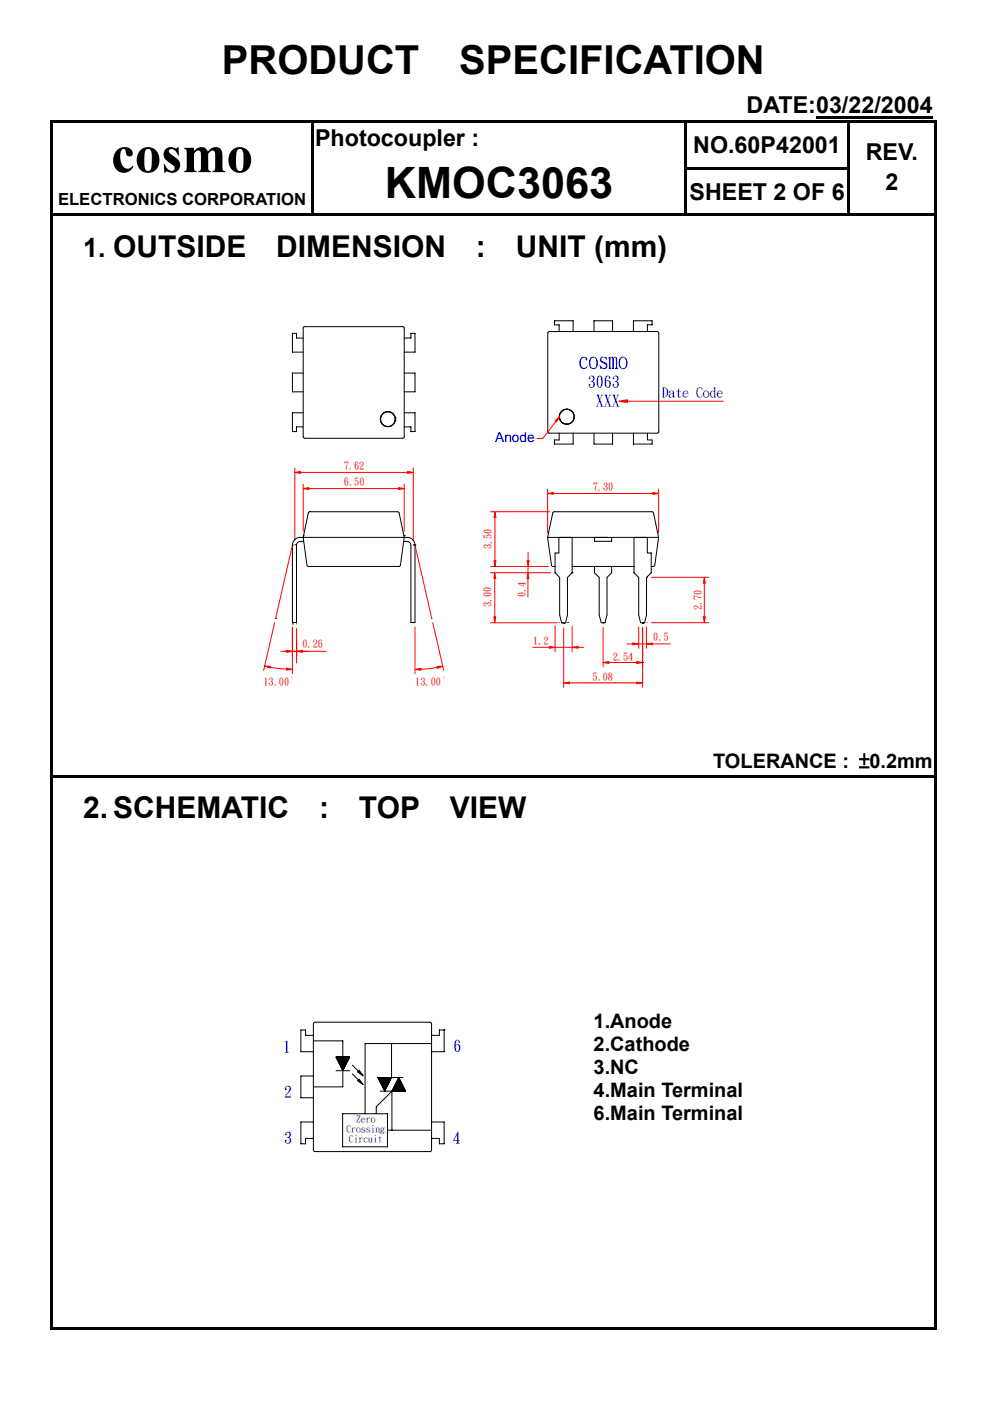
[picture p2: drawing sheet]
<svg xmlns="http://www.w3.org/2000/svg" width="210mm" height="297mm" viewBox="0 0 210 297" stroke-linecap="round" stroke-linejoin="round" font-family="sans-serif">
<g fill="#000">
<path d="M10.7 25.4h187.8v.6h-187.8zM10.7 26h.5v9.4h-.5zM10.7 35.4h.5v.5h-.5zM66 26h.5v9.4h-.5zM66 35.4h.5v.5h-.5zM145.1 26h.5v9.4h-.5zM145.1 35.4h35.1v.5h-35.1zM173 24.6h24.8v.5h-24.8zM179.6 26h.6v9.4h-.6zM198 26h.5v9.4h-.5zM198 35.4h.5v.5h-.5zM10.7 35.9h.5v9.4h-.5z"/>
<path d="M66 35.9h.5v9.4h-.5zM145.1 35.9h.5v9.4h-.5zM179.6 35.9h.6v9.4h-.6zM198 35.9h.5v9.4h-.5z"/>
</g>
<path d="M46.4 58.5h117v93.9h-117z" fill="#fff" stroke="#fff" stroke-width=".21"/>
<path d="M104.9 122.7v2.7M111.9 122.7v3.9" fill="none" stroke="#f00" stroke-width=".21"/>
<path d="M149.3 122.4l.2 1.3h-.4z" fill="#f00"/>
<path d="M62 115.6l-3.6 15.5M88 115.6l3.5 15.5M149.3 122.4l.2 1.3h-.4z" fill="none" stroke="#f00" stroke-width=".21"/>
<path d="M62 115.6v16.4M62.9 115.6v16.4M87.1 115.6v16.4M88 115.6v16.4M118.7 122.4v8M120.3 122.4v8M127 122.4v8M128.7 122.4v8M135.4 122.4v8M137.1 122.4v8" fill="none" stroke="#000" stroke-width=".21"/>
<path d="M56.1 141.2l1.3 .1-.1 .4z" fill="#f00"/>
<path d="M58.2 132l-2.3 10.1M56.1 141.2l1.3 .1-.1 .4zM57.3 141.5l3.5 .4" fill="none" stroke="#f00" stroke-width=".21"/>
<path d="M60.8 141.7l1.2 .2-1.2 .2z" fill="#f00"/>
<path d="M62 132.9v9.9M60.8 141.7l1.2 .2-1.2 .2z" fill="none" stroke="#f00" stroke-width=".21"/>
<path d="M62.9 138.1l1.2-.2v.4z" fill="#f00"/>
<path d="M59.5 138.1h5.8M62 133.2v5.8M62.9 138.1l1.2-.2v.4zM62.9 133.2v7.3" fill="none" stroke="#f00" stroke-width=".21"/>
<path d="M60.8 137.9l1.2 .2-1.2 .2z" fill="#f00"/>
<path d="M60.8 137.9l1.2 .2-1.2 .2zM62 138.1h.9M64.1 138.1h5.1M104 132h14.2M138.1 132h12.2M138.3 136.5h3.8" fill="none" stroke="#f00" stroke-width=".21"/>
<path d="M58.4 131.1h.1M62 132.3h.1M62 132h.9M62.9 132.3h.1" fill="none" stroke="#000" stroke-width=".21"/>
<path d="M88 141.9l1.2-.2v.4z" fill="#f00"/>
<path d="M88 132.9v10M91.8 132l2.3 10.2M88 141.9l1.2-.2v.4zM92.7 141.5l-3.5 .4" fill="none" stroke="#f00" stroke-width=".21"/>
<path d="M92.6 141.3l1.3-.1-1.2 .5z" fill="#f00"/>
<path d="M104.9 125.4v2.9M92.6 141.3l1.3-.1-1.2 .5z" fill="none" stroke="#f00" stroke-width=".21"/>
<path d="M87.1 132h.9M91.5 131.1h.1" fill="none" stroke="#000" stroke-width=".21"/>
<path d="M104.7 130.8h.4l-.2 1.2z" fill="#f00"/>
<path d="M104.7 130.8h.4l-.2 1.2zM104.9 128.3v2.5M119.5 133.1v12.6M136.2 133.1v12.6M120.8 144.8h4.4" fill="none" stroke="#f00" stroke-width=".21"/>
<path d="M119.5 144.8l1.3-.2v.4z" fill="#f00"/>
<path d="M119.5 144.8l1.3-.2v.4zM125.2 144.8h9.8" fill="none" stroke="#f00" stroke-width=".21"/>
<path d="M135 144.6l1.2 .2-1.2 .2z" fill="#f00"/>
<path d="M117.7 137.2h3.6M135 144.6l1.2 .2-1.2 .2z" fill="none" stroke="#f00" stroke-width=".21"/>
<path d="M116.4 137.1l1.3 .1-1.3 .3z" fill="#f00"/>
<path d="M113 137.2h3.4M116.4 137.1l1.3 .1-1.3 .3zM117.7 132.8v5.4" fill="none" stroke="#f00" stroke-width=".21"/>
<path d="M121.3 137.2l1.2-.1v.4z" fill="#f00"/>
<path d="M121.3 137.2l1.2-.1v.4zM121.3 132.8v5.4M122.5 137.2h1.3M127.9 133.1v8.3M129.1 140.5h5.9" fill="none" stroke="#f00" stroke-width=".21"/>
<path d="M118.6 132h.1M118.7 130.4l.4 1.6h.8l.4-1.6M119.1 132h.1M119.5 132.2h.1M120.3 132h.1" fill="none" stroke="#000" stroke-width=".21"/>
<path d="M127.9 140.5l1.2-.2v.4z" fill="#f00"/>
<path d="M135.4 132.9v4.6M136.2 133.1v8.3M137.1 132.9v4.6M127.9 140.5l1.2-.2v.4z" fill="none" stroke="#f00" stroke-width=".21"/>
<path d="M135 140.3l1.2 .2-1.2 .2z" fill="#f00"/>
<path d="M135 140.3l1.2 .2-1.2 .2z" fill="none" stroke="#f00" stroke-width=".21"/>
<path d="M136.2 140.5h.1" fill="none" stroke="#000" stroke-width=".21"/>
<path d="M134.2 136.3l1.2 .2-1.2 .2z" fill="#f00"/>
<path d="M132.9 136.5h1.3M134.2 136.3l1.2 .2-1.2 .2z" fill="none" stroke="#f00" stroke-width=".21"/>
<path d="M137.1 136.5l1.2-.2v.4z" fill="#f00"/>
<path d="M135.4 136.5h1.7M137.1 136.5l1.2-.2v.4zM149.3 125.8v2.9" fill="none" stroke="#f00" stroke-width=".21"/>
<path d="M127 130.4l.5 1.6h.8l.4-1.6M127.9 132.1h.1M135.4 130.4l.4 1.6h.9l.4-1.6M136.2 132.2h.1M136.2 132.1h.1M137.2 132h.1" fill="none" stroke="#000" stroke-width=".21"/>
<path d="M149.1 130.8h.4l-.2 1.2z" fill="#f00"/>
<path d="M62.5 99.2v15.4M63.7 100.2h22.7M65.5 103.6h19M149.1 130.8h.4l-.2 1.2zM149.3 123.7v2.1M149.3 128.7v2.1" fill="none" stroke="#f00" stroke-width=".21"/>
<path d="M64.3 69.6v23M64.6 69.3h20.8M64.6 92.9h20.8M64.3 113.9h21.4M84.3 108.5l.3 .3M65.4 120.1h19.2" fill="none" stroke="#000" stroke-width=".21"/>
<path d="M64.3 103.6l1.2-.2v.4z" fill="#f00"/>
<path d="M64.3 103.6l1.2-.2v.4zM64.3 102.7v9.9" fill="none" stroke="#f00" stroke-width=".21"/>
<path d="M62 115.6h.1M62.5 115.5h.1M64.3 113.9h-.9l-.8 .4a1.73 1.73 0 0 0-.6 1.3M64.3 113.9l.8 5.9 .3 .3M64.3 113.6h.1M64.4 114.8h-.9a.82 .82 0 0 0-.6 .8M84.3 108.5h-18.7l-.2 .3-1.1 5.1" fill="none" stroke="#000" stroke-width=".21"/>
<path d="M62.5 100.2l1.2-.3v.5z" fill="#f00"/>
<path d="M133.1 85.1h20.2M62.5 100.2l1.2-.3v.5z" fill="none" stroke="#f00" stroke-width=".21"/>
<g fill="none" stroke="#000" stroke-width=".21">
<path d="M64.3 71.7h-1.4v-1h-.9v4h2.3M64.3 79.1h-2.3v4h2.3M64.6 69.3l-.3 .3M64.3 92.6l.3 .3M64.3 87.5h-2.3v4h.9v-1h1.4M80.6 88.9h.1M80.6 88.8h.1M80.7 89h.1M80.7 89.1h.1M80.7 88.6h.1M80.7 88.7h.1M80.7 89.2h.1"/>
<path d="M80.7 89.3h.1M80.7 88.4h.1M80.7 88.5h.1M80.8 89.4h.1M80.8 88.3h.1M80.8 89.5h.1M80.8 89.6h.1M80.8 88.2h.1M80.8 88.1h.1M80.9 89.7h.1M80.9 88.1h.1M80.9 88h.1"/>
<path d="M81 89.8h.1M81 87.9h.1M81 89.9h.1M81.1 87.8h.1M81.1 89.9h.1M81.1 90h.1M81.2 87.7h.1M81.1 87.7h.1M81.2 90h.1M81.2 90.1h.1M81.3 87.6h.1M81.3 90.1h.1"/>
<path d="M81.3 90.2h.1M81.4 87.5h.1M81.3 87.5h.1M81.4 90.2h.1M81.5 87.5h.1M81.5 90.3h.1M81.6 87.4h.1M81.6 90.3h.1M81.7 87.4h.1M81.7 90.4h.1M81.8 87.3h.1M81.8 90.4h.1"/>
<path d="M81.9 87.3h.1M81.9 90.4h.1M82 87.3h.1M82 90.4h.1M82.1 87.3h.1M82.1 90.4h.1M82.2 90.4h.1M82.2 87.3h.1M82.3 90.4h.1M82.4 87.3h.1M82.4 90.4h.1M82.5 87.3h.1"/>
<path d="M82.5 90.4h.1M82.6 87.3h.1M82.6 90.4h.1M82.7 87.3h.1M82.7 90.4h.1M82.8 87.4h.1M82.8 90.4h.1M82.8 90.3h.1M82.9 87.4h.1M82.9 90.3h.1M83 87.5h.1M83 90.3h.1"/>
<path d="M83 90.2h.1M83.1 87.5h.1M83.1 90.2h.1M83.2 87.6h.1M83.2 90.1h.1M83.2 87.7h.1M83.3 87.7h.1M83.3 90h.1M83.4 87.7h.1M83.4 90h.1M83.4 87.8h.1M83.4 89.9h.1"/>
<path d="M83.5 87.9h.1M83.5 89.9h.1M83.5 88h.1M83.5 89.8h.1M83.6 88.1h.1M83.5 89.7h.1M83.6 89.7h.1M83.7 88.2h.1M83.6 89.6h.1M83.7 88.3h.1M83.7 89.6h.1M83.7 89.5h.1"/>
<path d="M83.7 88.4h.1M83.7 89.4h.1M83.8 88.5h.1M83.7 89.3h.1M83.8 88.6h.1M83.8 89.3h.1M83.8 89.2h.1M83.8 88.7h.1M83.8 89.1h.1M83.8 89h.1M83.8 88.9h.1M83.8 88.8h.1"/>
</g>
<path d="M138.4 104.4l1.2 .2-1.2 .2z" fill="#f00"/>
<path d="M87.6 99.2v15.4M104 108.5h12.6M138.4 104.4l1.2 .2-1.2 .2zM104 121.4h12.8M104 120.1h12.3M138.1 122.4h12.2" fill="none" stroke="#f00" stroke-width=".21"/>
<path d="M85.7 69.6v23M116.1 70.6v20.9M116.5 70.3h22.9M116.5 91.8h22.9M116.1 113.9h23.5M138.2 108.5l.4 .3M138.8 119.8l-.3 .3" fill="none" stroke="#000" stroke-width=".21"/>
<path d="M84.5 103.4l1.2 .2-1.2 .2z" fill="#f00"/>
<path d="M84.5 103.4l1.2 .2-1.2 .2zM85.7 102.7v9.9M104.9 109.7v9.2" fill="none" stroke="#f00" stroke-width=".21"/>
<path d="M84.6 108.8l1.1 5.1M85.6 114.8h.9a.82 .82 0 0 1 .6 .8M85.7 113.9l-.8 5.9-.3 .3M85.7 113.9h.9l.8 .4a1.73 1.73 0 0 1 .6 1.3M85.7 113.6h.1M87.6 115.5h.1M88 115.6h.1" fill="none" stroke="#000" stroke-width=".21"/>
<path d="M104.9 121.4l.2 1.3h-.4z" fill="#f00"/>
<path d="M104.9 121.4l.2 1.3h-.4z" fill="none" stroke="#f00" stroke-width=".21"/>
<path d="M104.9 120.1h.1" fill="none" stroke="#000" stroke-width=".21"/>
<path d="M104.7 118.9h.5l-.3 1.2z" fill="#f00"/>
<path d="M104.7 118.9h.5l-.3 1.2z" fill="none" stroke="#f00" stroke-width=".21"/>
<path d="M104.9 108.5l.3 1.2h-.5z" fill="#f00"/>
<path d="M104.9 108.5l.3 1.2h-.5z" fill="none" stroke="#f00" stroke-width=".21"/>
<path d="M86.4 99.9l1.2 .3-1.2 .2z" fill="#f00"/>
<path d="M86.4 99.9l1.2 .3-1.2 .2zM112 117.1v1.8M117.3 104.6h21.1M112 120.1l-.1 1.3" fill="none" stroke="#f00" stroke-width=".21"/>
<path d="M85.7 92.6l-.3 .3M85.7 87.5h2.3v4h-.9v-1h-1.4M117.2 108.8l-1.1 5.1 .8 5.9M117.5 108.5h20.7M118.5 117.2h-.8v4.2l1 1M121.3 120.1h4.7" fill="none" stroke="#000" stroke-width=".21"/>
<path d="M111.9 121.4l.2 1.3h-.4z" fill="#f00"/>
<path d="M111.9 121.4l.2 1.3h-.4z" fill="none" stroke="#f00" stroke-width=".21"/>
<path d="M111.8 118.9h.4l-.2 1.2z" fill="#f00"/>
<path d="M111.8 118.9h.4l-.2 1.2zM116.1 103.7v9.3" fill="none" stroke="#f00" stroke-width=".21"/>
<path d="M116.1 113.9h.1M116.9 119.8l.2 .3h.6M117.5 108.5l-.3 .3M118.5 117.2v-3.3h2.8v7.5M117.7 121.4h.1M121.3 121.4h.1M121.3 121.4l-1 1" fill="none" stroke="#000" stroke-width=".21"/>
<path d="M116.1 104.6l1.2-.2v.4z" fill="#f00"/>
<path d="M116.1 104.6l1.2-.2v.4z" fill="none" stroke="#f00" stroke-width=".21"/>
<g fill="none" stroke="#000" stroke-width=".21">
<path d="M116.1 91.5l.4 .3M118.6 91.8v1.5h-1v.8h3.9v-2.3M118.6 88.1h.1M118.6 88.2h.1M118.6 88.3h.1M118.6 88.4h.1M118.6 88.5h.1M118.6 88.6h.1M118.6 88h.1M118.6 88.7h.1M118.7 87.9h.1M118.7 88.8h.1"/>
<path d="M118.7 87.8h.1M118.7 88.9h.1M118.7 87.7h.1M118.7 89h.1M118.8 87.6h.1M118.8 89.1h.1M118.8 87.5h.1M118.8 89.2h.1M118.9 87.5h.1M118.9 89.2h.1M119 87.3h.1M118.9 87.4h.1"/>
<path d="M118.9 89.3h.1M119 89.4h.1M119.1 87.2h.1M119 87.2h.1M119 89.5h.1M119.2 87.1h.1M119.1 89.5h.1M119.2 89.6h.1M119.3 87h.1M119.4 87h.1M119.3 89.7h.1M119.4 89.7h.1"/>
<path d="M119.5 86.9h.1M119.6 86.9h.1M119.5 89.8h.1M119.6 89.8h.1M119.7 86.8h.1M119.6 89.9h.1M119.8 86.8h.1M119.7 89.9h.1M119.9 86.8h.1M119.8 89.9h.1M119.9 89.9h.1M120 86.8h.1"/>
<path d="M120 89.9h.1M120.1 86.8h.1M120.1 89.9h.1M120.2 89.9h.1M120.2 86.8h.1M120.3 89.9h.1M120.4 86.8h.1M120.4 89.9h.1M120.5 89.9h.1M120.5 86.8h.1M120.6 86.8h.1M120.6 89.9h.1"/>
<path d="M120.7 86.9h.1M120.7 89.9h.1M120.8 86.9h.1M120.8 89.8h.1M120.9 87h.1M120.9 89.7h.1M121 87h.1M121 89.7h.1M121.1 87h.1M121.1 89.7h.1M121.1 87.1h.1M121.1 89.6h.1"/>
<path d="M121.2 87.1h.1M121.2 87.2h.1M121.2 89.6h.1M121.2 89.5h.1M121.3 87.2h.1M121.3 89.5h.1M121.3 87.3h.1M121.3 89.4h.1M121.4 87.3h.1M121.4 87.4h.1M121.4 89.4h.1M121.5 87.5h.1"/>
<path d="M121.4 89.3h.1M121.5 89.2h.1M121.6 87.6h.1M121.6 87.7h.1M121.6 89.1h.1M121.6 89h.1M121.6 87.8h.1M121.7 87.9h.1M121.6 88.9h.1M121.7 88h.1M121.7 88.8h.1M121.7 88.7h.1"/>
<path d="M121.7 88.6h.1M121.8 88.2h.1M121.8 88.5h.1M121.7 88.3h.1M121.7 88.2h.1M121.7 88.1h.1M125.9 91.8v2.3h4v-2.3M134.3 91.8v2.3h4v-.8M128.9 113.9h-2.9v.9h3.7v-.9M129.7 120.1v1.3l-1 1M134.4 120.1h-8.4v1.3l1 1M135.4 122.4l-1-1v-7.5h2.8v3.3h.9v4.2l-1 1"/>
<path d="M137.2 122.4h.1M138.1 120.1h.4"/>
</g>
<path d="M131.2 85.1l1.9-.3v.6z" fill="#f00"/>
<path d="M131.2 85.1l1.9-.3v.6z" fill="none" stroke="#f00" stroke-width=".21"/>
<path d="M85.4 69.3l.3 .3M85.7 71.7h1.4v-1h.9v4h-2.3M85.7 79.1h2.3v4h-2.3M137.3 91.8v1.5h1" fill="none" stroke="#000" stroke-width=".21"/>
<g fill="#00f">
<path d="M123.8 78l.4-.1 .5-.4-.4 .5z" fill-rule="evenodd"/>
<path d="M123.8 75.8h.6l.1 .2v.4l-.3-.1v-.3z" fill-rule="evenodd"/>
<path d="M123.3 75.8l.5-.2 .6 .2a1.19 1.19 0 0 0-1.3 .7 1.19 1.19 0 0 0 .4 1.4l.8 .1a.94 .94 0 0 1-1.1 .1 .94 .94 0 0 1-.4-1.1l.1-.8z" fill-rule="evenodd"/>
<path d="M125.8 75.8h.5a1.62 1.62 0 0 1-.3 2.5l-.7-.2h.5a1.1 1.1 0 0 0 .6-1.5 .71 .71 0 0 0-.6-.8z" fill-rule="evenodd"/>
<path d="M125.1 76a.85 .85 0 0 1 1.2-.2 1.06 1.06 0 0 0-1.1 1.5l.3 .7 .3 .1h-.5a1.85 1.85 0 0 1-.2-2.1z" fill-rule="evenodd"/>
<path d="M127.1 77.3l.6 .7 .4 .1-.8 .2z" fill-rule="evenodd"/>
<path d="M127.4 75.8l.5-.2 .4 .1-.7 .2-.1 .3a1.54 1.54 0 0 0 1.1 .8 .77 .77 0 0 1 0 1.1 .77 .77 0 0 1-1 0l.7-.1 .2-.4-.1-.3-1.1-.6-.1-.4z" fill-rule="evenodd"/>
<path d="M127.9 75.8l.6-.2 .3 .8h-.1a.81 .81 0 0 0-.8-.6z" fill-rule="evenodd"/>
<path d="M130.4 75.8l.3-.1 .2 .3v1.9l.1 .3h-.6l.2-.3v-1.7z" fill-rule="evenodd"/>
<path d="M129.6 75.8l.4-.1 .1 .2z" fill-rule="evenodd"/>
<path d="M129 75.8l.4-.2v2.3l.2 .3h-.6l.1-2.1z" fill-rule="evenodd"/>
<path d="M129.4 75.8l.4-.2 .2 .1-.5 .2z" fill-rule="evenodd"/>
<path d="M129.8 75.9l.7-.3 .2 .1-.6 .3 .1 2.2h-.5l.1-.3z" fill-rule="evenodd"/>
<path d="M132.1 75.8h.5a1.48 1.48 0 0 1-.5 2.5l-.5-.2h.5a1.1 1.1 0 0 0 .6-1.5 .71 .71 0 0 0-.6-.8z" fill-rule="evenodd"/>
<path d="M131.6 75.8a.82 .82 0 0 1 1 0 1.08 1.08 0 0 0-1.1 1.5l.2 .7 .4 .1h-.5a1.72 1.72 0 0 1 0-2.3z" fill-rule="evenodd"/>
</g>
<path d="M116.5 70.3l-.4 .3M118.6 70.3v-1.4h-1v-.9h3.9v2.3M125.9 70.3v-2.3h4v2.3M134.3 70.3v-2.3h4v.9h-1v1.4M139.4 70.3l.3 .3v21l-.3 .2M138.6 108.8l1 5.1M139.6 113.9l-.8 5.9M139.6 113.9h.1" fill="none" stroke="#000" stroke-width=".21"/>
<path d="M139.6 103.7v9.3" fill="none" stroke="#f00" stroke-width=".21"/>
<path d="M117.7 89.2l.9-.9-.6 1.2z" fill="#f00"/>
<path d="M117.7 89.2l.9-.9-.6 1.2zM117.9 89.3l-2.8 3.7h-1.3" fill="none" stroke="#f00" stroke-width=".21"/>
<path d="M10.7 45.3h187.8v.5h-187.8zM10.7 45.8h.5v118.5h-.5zM10.7 164.3h187.8v.6h-187.8zM198 45.8h.5v118.5h-.5zM10.7 164.9h.5v117.1h-.5zM11.2 281.5h186.8v.5h-186.8zM198 164.9h.5v117.1h-.5z" fill="#000"/>
<path d="M24.9 187.2h92.9v64.1h-92.9z" fill="#fff" stroke="#fff" stroke-width=".21"/>
<g fill="none" stroke="#000" stroke-width=".21">
<path d="M66.4 219.5h-1.6v-1.1h-1v4.6h2.6M66.5 216.9l.2-.2h24.5l.2 .2 .1 27-.1 .2-24.7 .1-.2-.2zM94.2 218.4h.1M94.2 218.4v4.6h-2.7M94.2 218.4h-1v1.1h-1.7M66.4 237.9h-2.6v4.6h1v-1.1h1.6M66.4 228.1h-2.6v4.6h2.6M66.4 220.7h6.3v3.4M71.2 224.1h2.9l-1.4 2.9zM71.2 227h2.9M71.3 224.1v.1M71.4 224.1l-.1 .1"/>
<path d="M71.5 224.1l-.2 .2M71.5 224.1l-.1 .2M71.6 224.1l-.2 .3M71.7 224.1l-.3 .3M71.8 224.1l-.4 .4M71.9 224.1l-.4 .4M72 224.1l-.5 .5M72.1 224.1l-.6 .6M72.2 224.1l-.6 .7M72.3 224.1l-.7 .8 .8-.8M72.5 224.1l-.9 .8M72.6 224.1l-.9 .9"/>
<path d="M72.6 236.1h9.5v7h-9.5zM72.6 224.1l-.9 1M72.7 227v3.4h-6.3M72.7 224.1l-1 1M72.7 226.9v.1M72.8 224.1l-1 1.1M72.8 226.8l-.2 .1M72.9 224.1l-1.1 1.1M72.9 226.6l-.3 .3M73 224.1l-1.2 1.2M73 226.4l-.4 .4M73.1 226.3l-.5 .5"/>
<path d="M73.1 224.1l-1.2 1.2M73.2 224.1l-1.3 1.3M73.2 226.1l-.7 .6M73.2 225.9l-.7 .7M73.3 225.7l-.8 .9M73.3 224.1l-1.4 1.4M73.4 224.1l-1.4 1.5 1.5-1.5M73.4 225.6l-.9 .9M73.6 225.2l-1.2 1.2 1.1-1M73.6 224.1l-1.5 1.6 1.6-1.6M73.7 225.1l-1.3 1.3M73.7 224.9l-1.4 1.4"/>
<path d="M73.8 224.1l-1.7 1.7M73.8 224.7l-1.5 1.6M73.9 224.1l-1.8 1.7M73.9 224.6l-1.6 1.6M73.9 224.1l-1.8 1.8M74 224.4l-1.8 1.7M74 224.1l-1.8 1.9M74.1 224.2l-1.9 1.9M74.1 224.1l-1.9 1.9M74.7 227.7l1.3 1.3M74.7 225.8l1.3 1.3M75.8 227.3l.4-.4 .8 1.2z"/>
<path d="M75.8 229.1l.4-.3 .8 1.2zM80.2 228.5h-.1M80.2 228.5h.1M80.3 228.5l-.1 .1M80.4 228.5l-.2 .1M80.5 228.5l-.3 .2M80.6 228.5l-.3 .3M80.6 231.4h5.4l-1.5-2.9-1.4 2.9M80.7 228.5l-.4 .3M80.8 228.5l-.5 .4M80.8 228.5l-.4 .4M80.9 228.5l-.5 .5"/>
<path d="M81 228.5l-.6 .5M81.1 228.5l-.6 .6M81.2 228.5l-.7 .7M81.3 228.5l-.8 .7M81.4 228.5l-.9 .8M81.4 228.5l-.8 .8M81.5 228.5l-.9 .9M81.6 231.3h.1M81.6 228.5l-1 .9M81.7 231.1l-.2 .1M81.7 228.5l-1.1 1M81.8 230.9l-.3 .3"/>
<path d="M81.8 228.5l-1.1 1.1M81.9 230.8l-.4 .3M81.9 228.5l-1.2 1.1M81.9 230.6l-.5 .5M82 228.5l-1.3 1.2M82 230.4l-.6 .6M82 228.5l-1.2 1.2M82.1 230.3l-.7 .7M82.1 228.5l-1.3 1.3M82.1 239.6h9.4M82.2 230.1l-.8 .8M82.2 228.5l-1.4 1.3"/>
<path d="M82.3 229.9l-1 1M82.3 228.5l-1.5 1.4M82.4 229.7l-1.1 1.1M82.4 228.5l-1.5 1.5M82.4 229.6l-1.1 1.1M82.5 228.5l-1.6 1.5M82.5 229.4l-1.3 1.3M82.5 228.5l-1.6 1.6M82.6 229.2l-1.4 1.4M82.6 228.5l-1.6 1.6M82.7 228.5l-1.7 1.7 1.8-1.7M82.7 229.1l-1.5 1.5"/>
<path d="M82.8 228.9l-1.6 1.6M82.9 228.7l-1.8 1.8M82.9 228.5l-1.9 1.8M83 228.5l-1.9 1.9M83 228.6l-1.9 1.8M83 221.3v7.2l-1.4 2.8M83.1 231.4l-3.3 3.3v1.4M83.1 231.4v8.2M83.7 230.2l1.2-1.1-1.3 1.3M84.5 228.5h.1M84.6 228.6l-.2 .1M84.6 228.6l-.3 .3"/>
<path d="M84.6 228.7l-.4 .3M84.7 228.7l-.5 .5M84.7 228.8l-.6 .6M84.7 228.8l-.7 .8M84.8 228.9l-.9 .8M84.8 228.9l-1 1M84.8 229l-1.1 1.1M84.9 229.2l-1.4 1.4M84.9 229.2l-1.5 1.5M84.9 229.3l-1.6 1.6M85 229.3l-1.8 1.8M85 229.4l-1.9 1.8"/>
<path d="M85 229.4l-1.9 2M85.1 229.5l-1.9 1.9M85.1 229.6l-1.8 1.8M85.1 229.6l-1.7 1.8M85.1 229.7l-1.6 1.7M85.2 229.7l-1.7 1.7M85.2 229.8l-1.6 1.6M85.2 229.8l-1.5 1.6M85.3 229.9l-1.5 1.5M85.3 230l-1.4 1.4M85.3 230l-1.3 1.4M85.3 230.1l-1.2 1.3"/>
<path d="M85.4 230.1l-1.2 1.3M85.4 230.3l-1.1 1.1M85.4 228.5h-5.3l1.5 2.8M85.4 230.3l-1 1.1M85.5 230.4l-1 1M85.5 230.4l-.9 1M85.5 230.5l-.8 .9M85.6 230.5l-.8 .9M85.6 230.6l-.8 .8M85.6 230.7l-.7 .7M85.7 230.7l-.7 .7M85.7 230.8l-.6 .6"/>
<path d="M85.7 230.8l-.5 .6M85.7 230.9l-.4 .5M85.8 230.9l-.5 .5M85.8 231l-.4 .4M85.8 231l-.3 .4M85.9 231.1l-.3 .3M85.9 231.1l-.2 .3M85.9 231.2l-.1 .2M85.9 231.3v.1M86 231.3l-.1 .1M91.5 221.3h-14.1v14.8M91.5 237.9h2.7v4.6h-1v-1.1h-1.7"/>
</g>
<path d="M75.8 229.1l.4-.3 .8 1.2zM75.8 227.3l.4-.4 .8 1.2z" fill="#000"/>
<text font-size="11.3" x="23.6" y="36.5">cosmo</text>
<text font-size="9.2" x="81.6" y="42">KMOC3063</text>
<g font-size="8.5">
<text x="47.1" y="15.7">PRODUCT</text>
<text x="97.4" y="15.7">SPECIFICATION</text>
</g>
<g font-size="6.3">
<text x="58.6" y="54.5">DIMENSION</text>
<text x="100.9" y="54.5">:</text>
<text x="109.4" y="54.5">UNIT (mm)</text>
<text x="17.7" y="173.5">2. SCHEMATIC</text>
<text x="67.6" y="173.5">:</text>
<text x="76.1" y="173.5">TOP</text>
<text x="95.4" y="173.5">VIEW</text>
</g>
<text font-size="5.7" x="17.7" y="54.5">1. OUTSIDE</text>
<g font-size="4.9">
<text x="158.3" y="24">DATE:03/22/2004</text>
<text x="66.8" y="31">Photocoupler :</text>
<text x="147" y="32.5">NO.60P42001</text>
<text x="183.6" y="34">REV.</text>
<text x="187.7" y="40.4">2</text>
<text x="146.2" y="42.4">SHEET 2 OF 6</text>
</g>
<g font-size="4.2">
<text x="151.2" y="162.9">TOLERANCE : ±0.2mm</text>
<text x="125.9" y="218">1.Anode</text>
<text x="125.9" y="222.9">2.Cathode</text>
<text x="125.9" y="227.8">3.NC</text>
<text x="125.9" y="232.6">4.Main Terminal</text>
<text x="125.9" y="237.5">6.Main Terminal</text>
</g>
<text font-size="3.5" x="12.3" y="43.4">ELECTRONICS CORPORATION</text>
<g font-size="3.4" fill="#00f">
<text x="124.6" y="82.1">3063</text>
<text x="126.3" y="86.1">XXX</text>
<text x="60.1" y="222.9">1</text>
<text x="96.1" y="222.9">6</text>
<text x="60.3" y="232.6">2</text>
<text x="60.3" y="242.4">3</text>
<text x="96" y="242.4">4</text>
</g>
<g font-size="2.9" fill="#00f">
<text x="140.3" y="84.2">Date Code</text>
<text x="105" y="93.7">Anode</text>
</g>
<g font-size="2.2" fill="#f00">
<text x="72.9" y="99.5">7.62</text>
<text x="72.9" y="102.9">6.50</text>
<text x="125.7" y="103.9">7.30</text>
<text x="104.1" y="116.4" transform="rotate(-90 104.1 116.4)">3.50</text>
<text x="104.1" y="128.8" transform="rotate(-90 104.1 128.8)">3.00</text>
<text x="111.4" y="126.6" transform="rotate(-90 111.4 126.6)">0.4</text>
<text x="148.6" y="129.4" transform="rotate(-90 148.6 129.4)">2.70</text>
<text x="64.1" y="137.1">0.26</text>
<text x="113" y="136.5">1.2</text>
<text x="138.5" y="135.7">0.5</text>
<text x="129.9" y="140">2.54</text>
<text x="55.9" y="145.2">13.00</text>
<text x="88.1" y="145.2">13.00</text>
<text x="125.6" y="144.3">5.08</text>
</g>
<g font-size="2" fill="#00f">
<text x="73.5" y="240">Crossing</text>
<text x="75.5" y="237.8">Zero</text>
<text x="74" y="242.2">Circuit</text>
</g>
<g font-size=".6" fill="#f00">
<text x="61.8" y="143.8">o</text>
<text x="94" y="143.8">o</text>
</g>
</svg>
